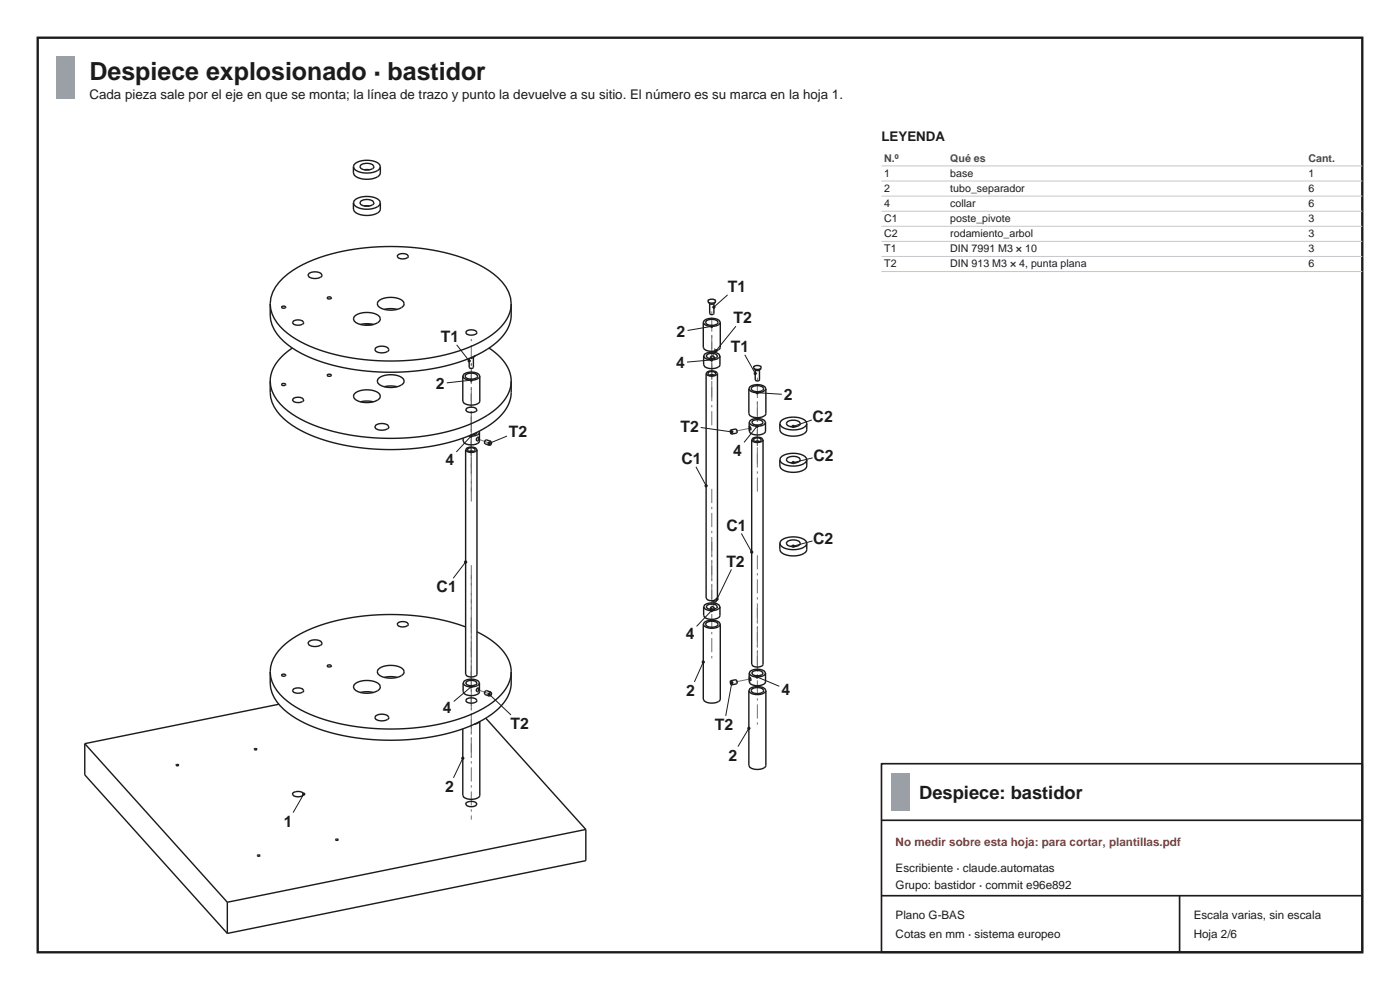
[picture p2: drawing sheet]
<svg xmlns="http://www.w3.org/2000/svg" width="297mm" height="210mm" viewBox="0 0 297 210" stroke-linecap="round" stroke-linejoin="round" font-family="sans-serif">
<path d="M8 8h281v194h-281z" fill="none" stroke="#1b1b1b" stroke-width=".5"/>
<path d="M12 12h4v9h-4z" fill-rule="evenodd" fill="#9aa0a6"/>
<g fill="none" stroke="#6b7078" stroke-width=".21" stroke-dasharray="3 .8 .5 .8" stroke-linecap="butt">
<path d="M151.2 75.6l.5-1.7M100 96.6v-24.9M100 96.7v-20.1M101.4 93.1l2.1 .8M151 90.2v-13.8M151 80.6v-15.4M151 84.3v-13.3M159 90.9l-3.3 .6M160.7 94.6v-15.3M160.7 98.3v-13.2M100 119.9v25.9M100 106.4v-13.8"/>
<path d="M100 104.3v-16.2M100 100.4v-18M151 103.7v25.9M151 115v25.4M160.7 117.8v25.9M160.7 104.3v-13.8M100 122v27.8M100 131.1v29.7M151.2 128.8l.5-1.7M160.7 129v25.4M100 142.4v31.5M101.4 146.3l2.1 .8"/>
<path d="M159 144l-3.3 .7"/>
</g>
<g fill="none" stroke="#1b1b1b" stroke-width=".3">
<path d="M75 35.4v1.3a2.42 2.42 0 0 0 2.3 1.3 3.6 3.6 0 0 0 3.3-1.1l.1-1.5M75 35.4a2.42 2.42 0 0 0 2.3 1.3 3.6 3.6 0 0 0 3.3-1.1l.1-.2M75 35.4a2.5 2.5 0 0 1 2.6-1.4l1.8 .2a1.6 1.6 0 0 1 1.3 1.2M76.6 34.9a2.63 2.63 0 0 1 2.5 0l.2 .6a1.98 1.98 0 0 1-3-.1zM77.3 36h1.1M65.6 58a2.63 2.63 0 0 1 2.5 0l.2 .5a1.98 1.98 0 0 1-3-.1zM75 43v1.3a2.42 2.42 0 0 0 2.3 1.4 3.6 3.6 0 0 0 3.3-1.1l.1-1.6M75 43a2.42 2.42 0 0 0 2.3 1.4 3.6 3.6 0 0 0 3.3-1.1l.1-.3M75 43a2.5 2.5 0 0 1 2.6-1.3l1.8 .2a1.6 1.6 0 0 1 1.3 1.1M76.6 42.6a2.63 2.63 0 0 1 2.5 0l.2 .6a1.98 1.98 0 0 1-3-.2zM77.3 43.7h1.1M84.5 54a1.45 1.45 0 0 1 2.1 .5 1.6 1.6 0 0 1-2.4-.1z"/>
<path d="M57.3 64.4a8.5 8.5 0 0 0 1.4 6.4 19.7 19.7 0 0 0 10 6.1 49.4 49.4 0 0 0 30.8-.8 15.5 15.5 0 0 0 8.1-6.2l.8-2.2v-3.3M57.3 64.4a9 9 0 0 0 4.6 7 36.5 36.5 0 0 0 17.4 5.1 45.6 45.6 0 0 0 22.2-3.7 12 12 0 0 0 6.8-7l.1-1.4M57.3 64.4a8.4 8.4 0 0 1 3.8-6.3 32.4 32.4 0 0 1 15.4-5.4 46.7 46.7 0 0 1 24.9 3.4 13.9 13.9 0 0 1 6.5 5.9l.4 1.2 .1 1.2M59.7 65.2a.58 .58 0 0 1 .9 0v.1a.68 .68 0 0 1-.9-.1zM62 73.8a9.2 9.2 0 0 0-4.7 7M62.3 68.1a1.45 1.45 0 0 1 2.1 .4 1.6 1.6 0 0 1-2.4-.1zM69.4 79.6a.58 .58 0 0 1 .9 0l-.1 .1a.68 .68 0 0 1-.8-.1zM69.4 63.2a.58 .58 0 0 1 .9 0l-.1 .1a.68 .68 0 0 1-.8-.1zM75.1 67.2a4.4 4.4 0 0 1 5.4 0 1.05 1.05 0 0 1-.8 1.5 4.7 4.7 0 0 1-4.6-.6l-.1-.5zM76.5 68.8l1.3-.1 1.4 .1-1.8 .2M79.8 73.7a2.63 2.63 0 0 1 2.4 0l.3 .6a1.98 1.98 0 0 1-3-.2zM80.2 64a4.4 4.4 0 0 1 5.4 0 1.05 1.05 0 0 1-.9 1.5 4.7 4.7 0 0 1-4.5-.6l-.2-.5z"/>
<path d="M81.5 65.6l1.4-.1 1.4 .1M98.2 79.8v5.3a1.73 1.73 0 0 0 1.9 .8l.9-.1 .8-.6v-5.4M98.2 79.8a1.73 1.73 0 0 0 1.9 .8l1.3-.3 .4-.5M98.2 79.8a1.8 1.8 0 0 1 2-.9 1.6 1.6 0 0 1 1.6 .9M98.9 79.4a1.91 1.91 0 0 1 2.4 .4v.1a1.78 1.78 0 0 1-2.7-.1zM99.1 70.2a1.45 1.45 0 0 1 2.1 .4 1.6 1.6 0 0 1-2.4-.1zM100.4 75.8v2.1a.5 .5 0 0 1-.4 .3 .5 .5 0 0 1-.5-.3v-1.9M100.8 75.5l-.5 .4h-.5M100.8 75.5l-.4 .2M100.8 75.5h.1M103.8 73.8a9.2 9.2 0 0 1 4.6 7M149.2 68.4v5.3a1.73 1.73 0 0 0 1.9 .8l.9-.1 .8-.6v-5.4"/>
<path d="M149.2 68.4a1.73 1.73 0 0 0 1.9 .8l1.3-.3 .4-.5M149.2 68.4a1.8 1.8 0 0 1 2-.9 1.6 1.6 0 0 1 1.6 .9M149.3 75.5v1.9a1.86 1.86 0 0 0 2.1 .8l1-.3 .3-.4v-2M149.3 75.5a1.86 1.86 0 0 0 2.1 .8l1-.3 .3-.5M149.3 75.5a1.73 1.73 0 0 1 1.9-.8 1.53 1.53 0 0 1 1.5 .8M149.8 79.2v47.7a1.5 1.5 0 0 0 2.4 0v-47.7M149.8 79.2a1.5 1.5 0 0 0 2.4 0M149.8 79.2a1.55 1.55 0 0 1 2.4 0M149.9 68a1.91 1.91 0 0 1 2.5 .4l-.1 .1a1.78 1.78 0 0 1-2.7-.1zM150.1 75.2a1.45 1.45 0 0 1 2.1 .4 1.6 1.6 0 0 1-2.4-.1zM150.2 64.1a1.28 1.28 0 0 0 1.6 0M150.2 64.1a.92 .92 0 0 0 1 .4l.6-.4"/>
<path d="M150.2 64.1v-.5l.5-.1 1.1 .1v.5M150.2 79l1.1-.2 .5 .2v.4a1.3 1.3 0 0 1-1.6 0zM150.6 64.4v2.1a.5 .5 0 0 0 .4 .3 .5 .5 0 0 0 .4-.3v-2.1M150.6 79.6l.4-.1 .4 .1M150.8 75.7a.5 .5 0 0 0 .8 .2M151.6 76l-.1-.3-.3-.2-.3 .1-.2 .2v.3M152 74.4l-.6 .1M159.9 78.2a1.27 1.27 0 0 0 1.6 0M159.9 78.2a.92 .92 0 0 0 .9 .4l.7-.4M159.9 78.2v-.5l.5-.2 1 .2 .1 .5M160.2 78.5v2.1a.5 .5 0 0 0 .5 .3 .5 .5 0 0 0 .4-.3v-2.1M57.3 80.8a8.5 8.5 0 0 0 1.4 6.4 19.7 19.7 0 0 0 10 6.1 49.4 49.4 0 0 0 30.8-.8 15.5 15.5 0 0 0 8.1-6.2l.8-2.2v-3.3"/>
<path d="M57.3 80.8a9 9 0 0 0 4.6 7 36.5 36.5 0 0 0 17.4 5.1 45.6 45.6 0 0 0 22.2-3.7 12 12 0 0 0 6.8-7l.1-1.4M59.7 81.6a.58 .58 0 0 1 .9 0v.1a.68 .68 0 0 1-.9-.1zM62.3 84.5a1.45 1.45 0 0 1 2.1 .4 1.6 1.6 0 0 1-2.4-.1zM75.1 83.6a4.4 4.4 0 0 1 5.4 0 1.05 1.05 0 0 1-.8 1.5 4.7 4.7 0 0 1-4.6-.6l-.1-.5zM76.5 85.2l1.3-.1 1.4 .1M79.8 90.1a2.63 2.63 0 0 1 2.4 0l.3 .6a1.98 1.98 0 0 1-3-.2zM80.2 80.4a4.4 4.4 0 0 1 5.4 0 1.05 1.05 0 0 1-.9 1.5 4.7 4.7 0 0 1-4.5-.6l-.2-.5zM81.5 82l1.4-.1 1.4 .1M98.8 95.4v47.6a1.5 1.5 0 0 0 2.4 0v-47.6M98.8 95.4a1.5 1.5 0 0 0 2.4 0M98.8 95.4a1.55 1.55 0 0 1 2.4 0M99.1 86.6a1.45 1.45 0 0 1 2.1 .4 1.6 1.6 0 0 1-2.4-.1z"/>
<path d="M99.2 95.2l1-.2 .6 .2v.4a1.3 1.3 0 0 1-1.6 0zM99.6 95.8l.4-.2 .4 .2M101.1 93l-.1 .2M101.2 91.7a1.03 1.03 0 0 1-1.3 .6M101.2 92.9l.2-.2a.49 .49 0 0 1 .2 .5 .49 .49 0 0 1-.4 .3l-.1-.2zM101.6 91.5l.1 .2M101.7 91.7v2a2.41 2.41 0 0 1-3.2 .3l-.2-.5v-.6M101.7 91.7l-.3 .5a3.1 3.1 0 0 1-2 .3M104.2 93.6l-1-.3a.48 .48 0 0 0-.4 .3 .48 .48 0 0 0 .1 .5l1 .4M104.2 93.6a.54 .54 0 0 1-.3 .9M104.2 93.6a.48 .48 0 0 0-.5 .4 .48 .48 0 0 0 .2 .5M155 91.2a.67 .67 0 0 0 .2 .9"/>
<path d="M155 91.2l.2 .4v.5M155 91.2l1.1-.2 .3 .4-.1 .5-1.1 .2M158.9 82.4v5.3a1.73 1.73 0 0 0 1.9 .9l.9-.2 .7-.5 .1-5.5M158.9 82.4a1.73 1.73 0 0 0 1.9 .9l1.3-.3 .4-.6M158.9 82.4a1.8 1.8 0 0 1 2-.8 1.6 1.6 0 0 1 1.6 .8M158.9 89.6v1.8a1.86 1.86 0 0 0 2.2 .8l1-.3 .3-.3v-2M158.9 89.6a1.86 1.86 0 0 0 2.2 .8l1-.3 .3-.5M158.9 89.6a1.73 1.73 0 0 1 2-.8 1.53 1.53 0 0 1 1.5 .8M159 90.4a.64 .64 0 0 1 .2 .9l-.2-.3zM159.5 93.3v47.6a1.5 1.5 0 0 0 2.4 0v-47.6M159.5 93.3a1.5 1.5 0 0 0 2.4 0M159.5 93.3a1.55 1.55 0 0 1 2.4 0"/>
<path d="M159.6 82.1a1.91 1.91 0 0 1 2.4 .3v.2a1.78 1.78 0 0 1-2.7-.2zM159.7 89.2a1.45 1.45 0 0 1 2.2 .5 1.6 1.6 0 0 1-2.4-.1zM159.9 93.1l1-.2 .5 .2 .1 .4a1.3 1.3 0 0 1-1.6 0zM160.2 93.7l.5-.2 .4 .2M165.4 97.5v1.3a2.42 2.42 0 0 0 2.4 1.4 3.6 3.6 0 0 0 3.3-1.1v-1.6M165.4 97.5a2.42 2.42 0 0 0 2.4 1.3 3.6 3.6 0 0 0 3.3-1v-.3M165.4 89.8v1.4a2.42 2.42 0 0 0 2.4 1.3 3.6 3.6 0 0 0 3.3-1.1v-1.6M165.4 89.8a2.42 2.42 0 0 0 2.4 1.4 3.6 3.6 0 0 0 3.3-1.1v-.3M165.4 97.5a2.5 2.5 0 0 1 2.7-1.3l1.8 .2a1.6 1.6 0 0 1 1.2 1.1M165.4 89.8a2.5 2.5 0 0 1 2.7-1.3l1.8 .2a1.6 1.6 0 0 1 1.2 1.1M167.1 97.1a2.63 2.63 0 0 1 2.4 0l.3 .5a1.98 1.98 0 0 1-3-.1zM167.1 89.4a2.63 2.63 0 0 1 2.4 0l.3 .6a1.98 1.98 0 0 1-3-.2z"/>
<path d="M167.7 98.2h1.2M167.7 90.5h1.2M165.4 115.2v1.4a2.42 2.42 0 0 0 2.4 1.3 3.6 3.6 0 0 0 3.3-1.1v-1.6M165.4 115.2a2.42 2.42 0 0 0 2.4 1.4 3.6 3.6 0 0 0 3.3-1.1v-.3M165.4 115.2a2.5 2.5 0 0 1 2.7-1.3l1.8 .2a1.6 1.6 0 0 1 1.2 1.1M167.1 114.8a2.63 2.63 0 0 1 2.4 0l.3 .6a1.98 1.98 0 0 1-3-.2zM167.7 115.9h1.2M65.6 136a2.63 2.63 0 0 1 2.5 0l.2 .6a1.98 1.98 0 0 1-3-.2zM84.5 132.1a1.45 1.45 0 0 1 2.1 .4 1.6 1.6 0 0 1-2.4-.1zM98.8 133a48.7 48.7 0 0 0-33.4 .6 15 15 0 0 0-7.4 6.1l-.6 1.8-.1 1M101.2 134a12.9 12.9 0 0 1 7 6.7l.2 1.8M149.2 132.4v15.9a1.73 1.73 0 0 0 1.9 .8l1.3-.3 .4-.5v-15.9"/>
<path d="M149.2 132.4a1.73 1.73 0 0 0 1.9 .9l1.3-.4 .4-.5M149.2 132.4a1.8 1.8 0 0 1 2-.8 1.6 1.6 0 0 1 1.6 .8M149.3 128.7v1.9a1.86 1.86 0 0 0 2.1 .8l1-.3 .3-.4v-2M149.3 128.7a1.86 1.86 0 0 0 2.1 .8l1-.3 .3-.5M149.3 128.7a1.73 1.73 0 0 1 1.9-.8 1.53 1.53 0 0 1 1.5 .8M149.9 132a1.91 1.91 0 0 1 2.5 .4l-.1 .1a1.78 1.78 0 0 1-2.7-.1zM150.1 128.3a1.45 1.45 0 0 1 2.1 .5 1.6 1.6 0 0 1-2.4-.1zM150.8 128.9a.5 .5 0 0 0 .8 .2M151.2 127.4l.4 .3 .4-.2M151.6 129.2l-.1-.4-.3-.1h-.3l-.2 .3v.3M152 127.2v.3M152.1 127.1l-.1 .4"/>
<path d="M18 157.7v6.7l30.2 33.6M18 157.7l30.2 33.7M53.9 158.9l.3-.1 .3 .1-.3 .2zM57.3 142.5a8.5 8.5 0 0 0 1.4 6.4 19.7 19.7 0 0 0 10 6.1 49.4 49.4 0 0 0 30.8-.9 15.5 15.5 0 0 0 8.1-6.1l.8-2.2v-3.3M57.3 142.5a9 9 0 0 0 4.6 6.9 36.5 36.5 0 0 0 17.4 5.1 45.6 45.6 0 0 0 22.2-3.7 12 12 0 0 0 6.8-6.9l.1-1.4M59.2 149.4l-41.2 8.3M59.7 143.2a.58 .58 0 0 1 .9 .1v.1a.68 .68 0 0 1-.9-.2zM62.3 146.1a1.45 1.45 0 0 1 2.1 .5 1.6 1.6 0 0 1-2.4-.1zM69.4 141.3a.58 .58 0 0 1 .9 0l-.1 .1a.68 .68 0 0 1-.8-.1zM75.1 145.3a4.4 4.4 0 0 1 5.4 0 1.05 1.05 0 0 1-.8 1.4 4.7 4.7 0 0 1-4.6-.6l-.1-.4zM76.5 146.9l1.3-.2 1.4 .2M79.8 151.8a2.63 2.63 0 0 1 2.4 0l.3 .5a1.98 1.98 0 0 1-3-.1z"/>
<path d="M80.2 142.1a4.4 4.4 0 0 1 5.4 0 1.05 1.05 0 0 1-.9 1.4 4.7 4.7 0 0 1-4.5-.6l-.2-.4zM81.5 143.7l1.4-.2 1.4 .2M98.3 144.9v1.8a1.86 1.86 0 0 0 2.1 .8l1-.3 .3-.3v-2M98.3 144.9a1.86 1.86 0 0 0 2.1 .8l1-.3 .3-.5M98.3 144.9a1.73 1.73 0 0 1 1.9-.8 1.53 1.53 0 0 1 1.5 .8M99.1 148.2a1.45 1.45 0 0 1 2.1 .5 1.6 1.6 0 0 1-2.4-.1zM99.1 144.5a1.45 1.45 0 0 1 2.1 .5 1.6 1.6 0 0 1-2.4-.1zM101.1 146.2l-.1 .2M101.2 146.1l.2-.2a.49 .49 0 0 1 .2 .5 .49 .49 0 0 1-.4 .3l-.1-.2zM101.7 153.1l-1.1 .5M101.8 153.1v15.8a2.66 2.66 0 0 1-3.4 .2l-.2-.4v-14.1M103.1 152.3l21.2 23.6"/>
<path d="M104.2 146.8l-1-.3a.48 .48 0 0 0-.4 .3 .48 .48 0 0 0 .1 .5l1 .4M104.2 146.8a.54 .54 0 0 1-.3 .9M104.2 146.8a.48 .48 0 0 0-.5 .3 .48 .48 0 0 0 .2 .6M155 144.4a.67 .67 0 0 0 .2 .9M155 144.4l.2 .4v.5M155 144.4l1.1-.2 .3 .4-.1 .5-1.1 .2M158.9 146.5v15.9a1.73 1.73 0 0 0 1.9 .8l1.3-.3 .4-.5v-15.9M158.9 146.5a1.73 1.73 0 0 0 1.9 .8l1.3-.3 .4-.5M158.9 146.5a1.8 1.8 0 0 1 2-.9 1.6 1.6 0 0 1 1.6 .9M158.9 142.8v1.8a1.86 1.86 0 0 0 2.2 .8l1-.3 .3-.3v-2M158.9 142.8a1.86 1.86 0 0 0 2.2 .8l1-.3 .3-.5M158.9 142.8a1.73 1.73 0 0 1 2-.8 1.53 1.53 0 0 1 1.5 .8"/>
<path d="M159 143.6a.64 .64 0 0 1 .2 .9l-.2-.3zM159.6 146.1a1.91 1.91 0 0 1 2.4 .4v.1a1.78 1.78 0 0 1-2.7-.1zM159.7 142.4a1.45 1.45 0 0 1 2.2 .5 1.6 1.6 0 0 1-2.4-.1zM37.4 162.2h.2l.3 .1-.3 .1zM62.1 168.2l.7-.3a1.5 1.5 0 0 1 1.6 .5 1.55 1.55 0 0 1-2.4 0zM71.2 178.1l.3-.1 .3 .1-.3 .2zM98.9 170.3l.6-.3a1.5 1.5 0 0 1 1.7 .6 1.55 1.55 0 0 1-2.4 0zM124.3 175.9v6.7l-76.1 15.4M124.3 175.9l-76.1 15.5M48.2 191.4v6.6M54.6 181.4l.3-.1 .3 .2-.3 .1z"/>
</g>
<path d="M64.4 168.4l-2.2 4" fill="none" stroke="#1b1b1b" stroke-width=".21"/>
<circle cx="64.4" cy="168.4" r=".35" fill="#1b1b1b"/>
<path d="M99.9 145.7l-3.6 3.1" fill="none" stroke="#1b1b1b" stroke-width=".21"/>
<circle cx="99.9" cy="145.7" r=".35" fill="#1b1b1b"/>
<path d="M150.9 129.5l-3.1 3.4" fill="none" stroke="#1b1b1b" stroke-width=".21"/>
<circle cx="150.9" cy="129.5" r=".35" fill="#1b1b1b"/>
<path d="M160.6 143.6l4.7 2" fill="none" stroke="#1b1b1b" stroke-width=".21"/>
<circle cx="160.6" cy="143.6" r=".35" fill="#1b1b1b"/>
<path d="M99.9 92.5l-3.1 3.4" fill="none" stroke="#1b1b1b" stroke-width=".21"/>
<circle cx="99.9" cy="92.5" r=".35" fill="#1b1b1b"/>
<path d="M150.9 76.3l-5.2 .5" fill="none" stroke="#1b1b1b" stroke-width=".21"/>
<circle cx="150.9" cy="76.3" r=".35" fill="#1b1b1b"/>
<path d="M160.6 90.4l-2.8 3.4" fill="none" stroke="#1b1b1b" stroke-width=".21"/>
<circle cx="160.6" cy="90.4" r=".35" fill="#1b1b1b"/>
<path d="M98.8 119.2l-2.7 3.5" fill="none" stroke="#1b1b1b" stroke-width=".21"/>
<circle cx="98.8" cy="119.2" r=".35" fill="#1b1b1b"/>
<path d="M147.6 99l2.2 4" fill="none" stroke="#1b1b1b" stroke-width=".21"/>
<circle cx="149.8" cy="103" r=".35" fill="#1b1b1b"/>
<path d="M157.3 113.1l2.2 4" fill="none" stroke="#1b1b1b" stroke-width=".21"/>
<circle cx="159.5" cy="117.1" r=".35" fill="#1b1b1b"/>
<path d="M103.8 147.2l4.6 4.4" fill="none" stroke="#1b1b1b" stroke-width=".21"/>
<circle cx="103.8" cy="147.2" r=".35" fill="#1b1b1b"/>
<path d="M155.2 120.8l-3.1 6.3" fill="none" stroke="#1b1b1b" stroke-width=".21"/>
<circle cx="152.1" cy="127.1" r=".35" fill="#1b1b1b"/>
<path d="M155.2 144.8l-1.2 7.1" fill="none" stroke="#1b1b1b" stroke-width=".21"/>
<circle cx="155.2" cy="144.8" r=".35" fill="#1b1b1b"/>
<path d="M107.6 92.5l-3.8 1.6" fill="none" stroke="#1b1b1b" stroke-width=".21"/>
<circle cx="103.8" cy="94.1" r=".35" fill="#1b1b1b"/>
<path d="M156.1 69.2l-4.2 5.2" fill="none" stroke="#1b1b1b" stroke-width=".21"/>
<circle cx="151.9" cy="74.4" r=".35" fill="#1b1b1b"/>
<path d="M148.6 90.7l6.6 .9" fill="none" stroke="#1b1b1b" stroke-width=".21"/>
<circle cx="155.2" cy="91.6" r=".35" fill="#1b1b1b"/>
<path d="M172.4 114.8l-4.1 1.1" fill="none" stroke="#1b1b1b" stroke-width=".21"/>
<circle cx="168.3" cy="115.9" r=".35" fill="#1b1b1b"/>
<path d="M172.4 97.1l-4.1 1" fill="none" stroke="#1b1b1b" stroke-width=".21"/>
<circle cx="168.3" cy="98.1" r=".35" fill="#1b1b1b"/>
<path d="M172.2 89.1l-3.9 1.3" fill="none" stroke="#1b1b1b" stroke-width=".21"/>
<circle cx="168.3" cy="90.4" r=".35" fill="#1b1b1b"/>
<path d="M96.9 73.1l2.6 3.5" fill="none" stroke="#1b1b1b" stroke-width=".21"/>
<circle cx="99.5" cy="76.6" r=".35" fill="#1b1b1b"/>
<path d="M154.4 62.6l-3 2.5" fill="none" stroke="#1b1b1b" stroke-width=".21"/>
<circle cx="151.4" cy="65.1" r=".35" fill="#1b1b1b"/>
<path d="M158 75.3l2.2 3.9" fill="none" stroke="#1b1b1b" stroke-width=".21"/>
<circle cx="160.2" cy="79.2" r=".35" fill="#1b1b1b"/>
<path d="M98.2 160.8l-2 4.2" fill="none" stroke="#1b1b1b" stroke-width=".21"/>
<circle cx="98.2" cy="160.8" r=".35" fill="#1b1b1b"/>
<path d="M149.2 140.4l-1.9 4.3" fill="none" stroke="#1b1b1b" stroke-width=".21"/>
<circle cx="149.2" cy="140.4" r=".35" fill="#1b1b1b"/>
<path d="M158.9 154.5l-2.3 3.9" fill="none" stroke="#1b1b1b" stroke-width=".21"/>
<circle cx="158.9" cy="154.5" r=".35" fill="#1b1b1b"/>
<path d="M100 80.6l-5.2 .6" fill="none" stroke="#1b1b1b" stroke-width=".21"/>
<circle cx="100" cy="80.6" r=".35" fill="#1b1b1b"/>
<path d="M151 69.2l-5.1 .9" fill="none" stroke="#1b1b1b" stroke-width=".21"/>
<circle cx="151" cy="69.2" r=".35" fill="#1b1b1b"/>
<path d="M160.6 83.3l5.3 .3" fill="none" stroke="#1b1b1b" stroke-width=".21"/>
<circle cx="160.6" cy="83.3" r=".35" fill="#1b1b1b"/>
<path d="M187 35.2h102M187 38.4h102M187 41.6h102M187 44.8h102M187 48h102M187 51.2h102M187 54.4h102M187 57.6h102" fill="none" stroke="#c4c7cc" stroke-width=".21"/>
<path d="M187 162h102v40h-102zM187 174h102M187 190h102M250.2 190v12" fill="none" stroke="#1b1b1b" stroke-width=".35"/>
<path d="M189 164h4v8h-4z" fill-rule="evenodd" fill="#9aa0a6"/>
<text font-size="5.3" fill="#1b1b1b" x="19" y="17">Despiece explosionado · bastidor</text>
<text font-size="3.9" fill="#1b1b1b" x="195" y="169.5">Despiece: bastidor</text>
<g font-size="3.3" fill="#1b1b1b">
<text x="154.4" y="62">T1</text>
<text x="143.5" y="71.5">2</text>
<text x="155.6" y="68.6">T2</text>
<text x="93.5" y="72.6">T1</text>
<text x="155" y="74.7">T1</text>
<text x="92.5" y="82.6">2</text>
<text x="143.4" y="78.1">4</text>
<text x="166.3" y="84.9">2</text>
<text x="172.4" y="89.5">C2</text>
<text x="107.9" y="92.8">T2</text>
<text x="144.4" y="91.6">T2</text>
<text x="94.5" y="98.6">4</text>
<text x="144.5" y="98.4">C1</text>
<text x="155.5" y="96.8">4</text>
<text x="172.6" y="97.8">C2</text>
<text x="154.1" y="112.5">C1</text>
<text x="172.5" y="115.3">C2</text>
<text x="92.6" y="125.7">C1</text>
<text x="154.1" y="120.2">T2</text>
<text x="145.5" y="135.5">4</text>
<text x="145.6" y="147.7">2</text>
<text x="165.8" y="147.4">4</text>
<text x="93.9" y="151.2">4</text>
<text x="108.3" y="154.7">T2</text>
<text x="151.7" y="154.9">T2</text>
<text x="154.5" y="161.4">2</text>
<text x="94.4" y="168">2</text>
<text x="60.2" y="175.4">1</text>
</g>
<g font-size="2.8" fill="#1b1b1b">
<text x="19" y="21">Cada pieza sale por el eje en que se monta; la línea de trazo y punto la devuelve a su sitio. El número es su marca en la hoja 1.</text>
<text x="187" y="30">LEYENDA</text>
</g>
<text font-size="2.5" fill="#b03030" x="190" y="179.5">No medir sobre esta hoja: para cortar, plantillas.pdf</text>
<g font-size="2.5" fill="#1b1b1b">
<text x="190" y="185">Escribiente · claude.automatas</text>
<text x="190" y="188.5">Grupo: bastidor · commit e96e892</text>
<text x="190" y="195">Plano G-BAS</text>
<text x="253.2" y="195">Escala varias, sin escala</text>
<text x="190" y="199">Cotas en mm · sistema europeo</text>
<text x="253.2" y="199">Hoja 2/6</text>
</g>
<g font-size="2.3" fill="#41464d">
<text x="187.6" y="34.3">N.º</text>
<text x="201.6" y="34.3">Qué es</text>
<text x="277.6" y="34.3">Cant.</text>
</g>
<g font-size="2.3" fill="#1b1b1b">
<text x="187.6" y="37.5">1</text>
<text x="187.6" y="40.7">2</text>
<text x="201.6" y="37.5">base</text>
<text x="201.6" y="40.7">tubo_separador</text>
<text x="277.6" y="37.5">1</text>
<text x="277.6" y="40.7">6</text>
<text x="187.6" y="43.9">4</text>
<text x="187.6" y="47.1">C1</text>
<text x="201.6" y="43.9">collar</text>
<text x="201.6" y="47.1">poste_pivote</text>
<text x="277.6" y="43.9">6</text>
<text x="277.6" y="47.1">3</text>
<text x="187.6" y="50.3">C2</text>
<text x="187.6" y="53.5">T1</text>
<text x="201.6" y="50.3">rodamiento_arbol</text>
<text x="201.6" y="53.5">DIN 7991 M3 × 10</text>
<text x="277.6" y="50.3">3</text>
<text x="277.6" y="53.5">3</text>
<text x="187.6" y="56.7">T2</text>
<text x="201.6" y="56.7">DIN 913 M3 × 4, punta plana</text>
<text x="277.6" y="56.7">6</text>
</g>
</svg>
